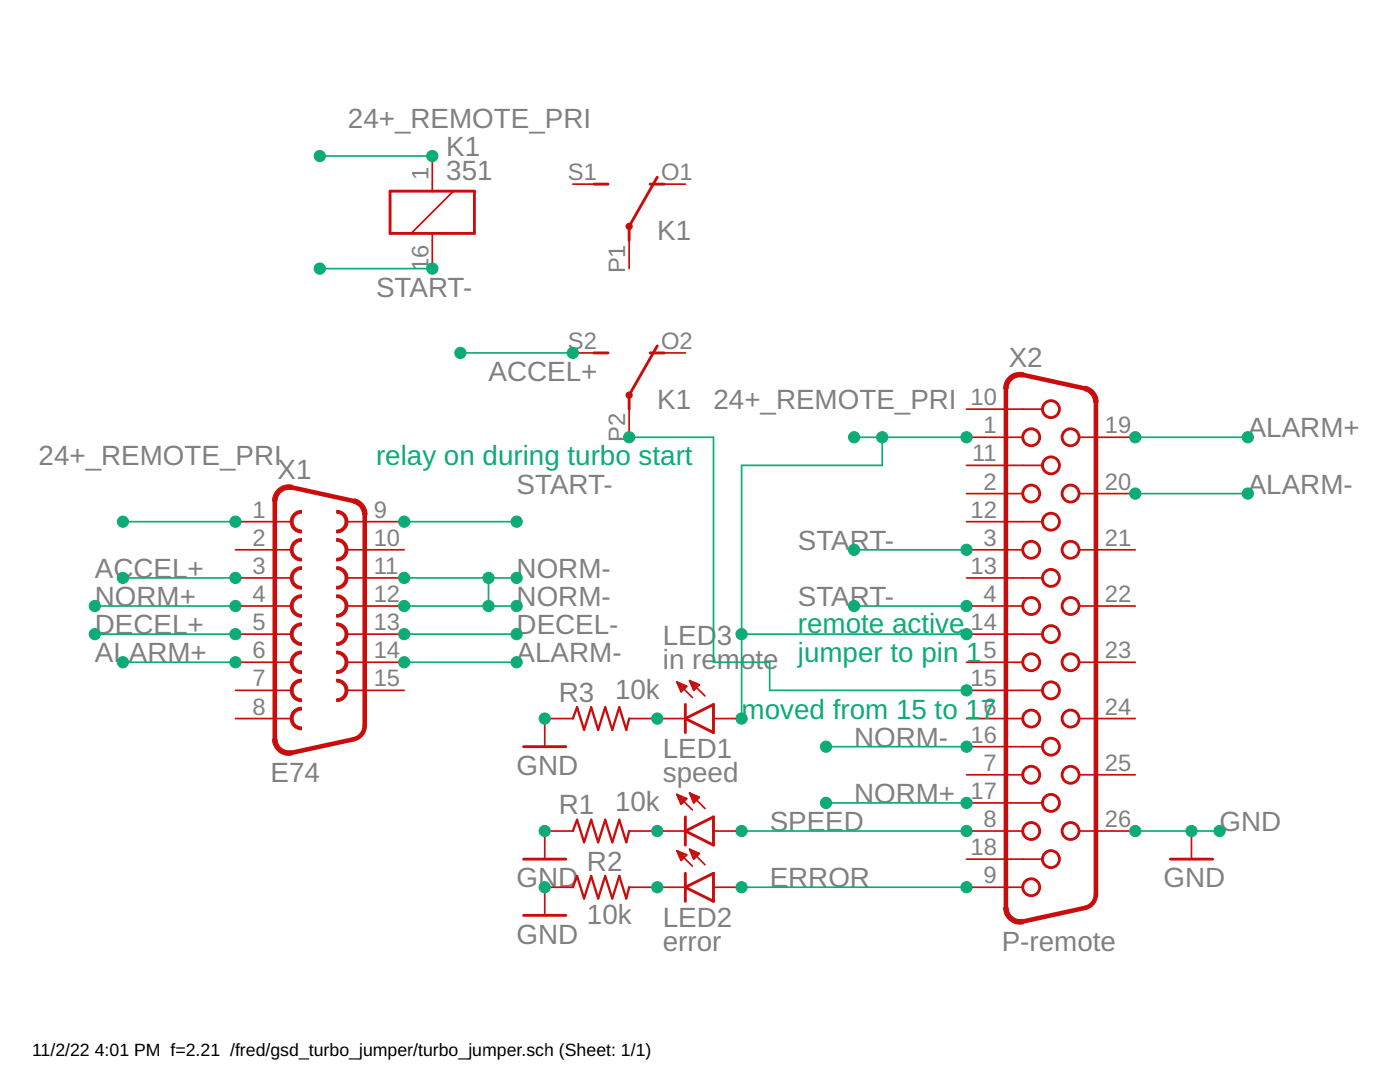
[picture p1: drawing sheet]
<svg xmlns="http://www.w3.org/2000/svg" width="279mm" height="216mm" viewBox="0 0 279 216" stroke-linecap="round" stroke-linejoin="round" font-family="sans-serif">
<g fill="#c90d0c" stroke="#c90d0c" stroke-width=".2">
<path d="M58.5 102.6a2.08 2.08 0 0 1 1.7-.7v.5a1.68 1.68 0 0 0-1.7 1.7 1.68 1.68 0 0 0 1.7 1.7v.5a2.25 2.25 0 0 1-2.1-1.3 2.25 2.25 0 0 1 .4-2.4z" fill-rule="evenodd"/>
<path d="M67.2 101.9a2.24 2.24 0 0 1 2.2 2.2 2.24 2.24 0 0 1-2.2 2.2v-.5a1.68 1.68 0 0 0 1.7-1.7 1.68 1.68 0 0 0-1.7-1.7z" fill-rule="evenodd"/>
<path d="M58.5 108.2a2.08 2.08 0 0 1 1.7-.7v.5a1.68 1.68 0 0 0-1.7 1.7 1.68 1.68 0 0 0 1.7 1.7v.6a2.25 2.25 0 0 1-2.1-1.4 2.25 2.25 0 0 1 .4-2.4z" fill-rule="evenodd"/>
<path d="M67.2 107.5a2.24 2.24 0 0 1 2.2 2.2 2.24 2.24 0 0 1-2.2 2.3v-.6a1.68 1.68 0 0 0 1.7-1.7 1.68 1.68 0 0 0-1.7-1.7z" fill-rule="evenodd"/>
<path d="M58.5 113.8l.7-.5 .8-.2h.2v.5a1.68 1.68 0 0 0-1.7 1.7 1.68 1.68 0 0 0 1.7 1.7v.6a2.25 2.25 0 0 1-2.1-1.4 2.25 2.25 0 0 1 .4-2.4z" fill-rule="evenodd"/>
<path d="M67.2 113.1a2.24 2.24 0 0 1 2.2 2.2 2.24 2.24 0 0 1-2.2 2.3v-.6a1.68 1.68 0 0 0 1.7-1.7 1.68 1.68 0 0 0-1.7-1.7z" fill-rule="evenodd"/>
<path d="M58.5 119.4l.7-.5 .8-.2h.2v.5a1.69 1.69 0 0 0-1.7 1.7 1.69 1.69 0 0 0 1.7 1.7v.6a2.25 2.25 0 0 1-2.1-1.4 2.25 2.25 0 0 1 .4-2.4z" fill-rule="evenodd"/>
<path d="M67.2 118.7a2.24 2.24 0 0 1 2.2 2.2 2.24 2.24 0 0 1-2.2 2.3v-.6a1.69 1.69 0 0 0 1.7-1.7 1.69 1.69 0 0 0-1.7-1.7z" fill-rule="evenodd"/>
<path d="M58.5 125l.7-.5 .8-.2h.2v.6a1.68 1.68 0 0 0-1.7 1.6 1.68 1.68 0 0 0 1.7 1.7v.6a2.25 2.25 0 0 1-2.1-1.4 2.25 2.25 0 0 1 .4-2.4z" fill-rule="evenodd"/>
<path d="M67.2 124.3a2.24 2.24 0 0 1 2.2 2.2 2.24 2.24 0 0 1-2.2 2.3v-.6a1.68 1.68 0 0 0 1.7-1.7 1.68 1.68 0 0 0-1.7-1.6z" fill-rule="evenodd"/>
<path d="M58.5 130.6a2.18 2.18 0 0 1 1.7-.7v.6a1.68 1.68 0 0 0-1.7 1.7 1.68 1.68 0 0 0 1.7 1.6v.6a2.24 2.24 0 0 1-2.1-1.3 2.24 2.24 0 0 1 .4-2.5z" fill-rule="evenodd"/>
<path d="M67.2 129.9a2.24 2.24 0 0 1 2.2 2.2 2.24 2.24 0 0 1-2.2 2.3v-.6a1.68 1.68 0 0 0 1.7-1.6 1.68 1.68 0 0 0-1.7-1.7z" fill-rule="evenodd"/>
<path d="M58.5 136.2a2.18 2.18 0 0 1 1.7-.7v.6a1.68 1.68 0 0 0-1.7 1.7 1.68 1.68 0 0 0 1.7 1.6v.6a2.24 2.24 0 0 1-2.1-1.3 2.24 2.24 0 0 1 .4-2.5z" fill-rule="evenodd"/>
<path d="M67.2 135.5a2.24 2.24 0 0 1 2.2 2.3 2.24 2.24 0 0 1-2.2 2.2v-.6a1.68 1.68 0 0 0 1.7-1.6 1.68 1.68 0 0 0-1.7-1.7z" fill-rule="evenodd"/>
<path d="M58.5 141.9a2.18 2.18 0 0 1 1.7-.8v.6a1.68 1.68 0 0 0-1.7 1.7 1.68 1.68 0 0 0 1.7 1.7v.5a2.25 2.25 0 0 1-2.1-1.3 2.25 2.25 0 0 1 .4-2.4z" fill-rule="evenodd"/>
<path d="M55.4 97.6l.8-.5a3.1 3.1 0 0 1 2.1-.3l-.2 .9a2.37 2.37 0 0 0-2.8 2.3h-.9v-.2a3.2 3.2 0 0 1 1-2.2z" fill-rule="evenodd"/>
<path d="M70.7 99.5a3.2 3.2 0 0 1 2.6 3.2h-1a2.33 2.33 0 0 0-1.8-2.3z" fill-rule="evenodd"/>
<path d="M54.4 147.5h.9a2.39 2.39 0 0 0 2.8 2.3l.2 .8a3.2 3.2 0 0 1-3.9-3.1z" fill-rule="evenodd"/>
<path d="M201.3 75.2a3.2 3.2 0 0 1 3-.8l-.2 .8a2.34 2.34 0 0 0-2.9 2.4h-.9l.1-.8a3 3 0 0 1 .9-1.6z" fill-rule="evenodd"/>
<path d="M216.6 77.1a3.3 3.3 0 0 1 2.6 3.2h-.9a2.38 2.38 0 0 0-1.9-2.3z" fill-rule="evenodd"/>
<path d="M200.3 181.1h.9a2.34 2.34 0 0 0 2.9 2.3l.2 .9a3.3 3.3 0 0 1-4-3.2z" fill-rule="evenodd"/>
</g>
<g fill="none" stroke="#c90d0c" stroke-width=".91">
<path d="M200.7 77.6v103.5M204.2 74.8l12.3 2.7M54.8 100v47.5M58.3 97.3l12.3 2.7M218.7 80.3v98.1a2.77 2.77 0 0 1-2.2 2.8l-12.3 2.7M72.8 102.7v42.1a2.82 2.82 0 0 1-2.2 2.7l-12.3 2.7"/>
<circle cx="125.6" cy="45.2" r=".28"/>
<circle cx="125.6" cy="78.8" r=".28"/>
</g>
<g fill="none" stroke="#c90d0c" stroke-width=".34">
<path d="M86.3 31.1v7M90.5 38.1l-8.4 8.5M114.3 36.7h5.7M131.2 36.7h5.6M86.3 46.6v7M125.6 48v5.6M114.3 70.4h5.7M131.2 70.4h5.6M125.6 81.6v5.6M192.9 81.6h15.1M192.9 92.9h15.1M192.9 87.2h11.2"/>
<path d="M192.9 98.5h11.2M215.3 87.2h11.3M215.3 98.5h11.3M47 104.1h11.2M47 109.7h11.2M47 115.3h11.2M69.4 104.1h11.3M69.4 109.7h11.3M69.4 115.3h11.3M192.9 104.1h15.1M192.9 109.7h11.2M192.9 115.3h15.1"/>
<path d="M215.3 109.7h11.3M47 120.9h11.2M47 126.5h11.2M47 132.1h11.2M47 137.8h11.2M69.4 120.9h11.3M69.4 126.5h11.3M69.4 132.1h11.3M69.4 137.8h11.3M135.1 136.1l3.1 3.1M135.1 136.1l2 .8-1.2 1.1zM135.2 136.4h.6"/>
<path d="M135.3 136.7h1.2M135.5 137h1.5M135.6 137.3h1.1M135.7 137.6h.7M135.9 137.9h.2M137.6 135.8l3.1 3.1M137.6 135.8l2 .8-1.1 1.2zM137.7 136.1h.5M137.9 136.4h1.1M138 136.7h1.6M138.1 137h1.1M138.3 137.3h.6"/>
<path d="M138.4 137.6h.2M192.9 120.9h11.2M192.9 126.5h15.1M192.9 132.1h11.2M192.9 137.8h15.1M215.3 120.9h11.3M215.3 132.1h11.3M47 143.4h11.2M114.3 143.4h-5.6v5.6M125.6 143.4h11.2M135.1 158.5l3.1 3.1M135.1 158.5l2 .9-1.2 1.1z"/>
<path d="M135.1 158.6h.2M135.3 158.9h.8M135.4 159.2h1.4M135.5 159.6h1.4M135.7 159.9h.9M137.6 158.2l3.1 3.1M137.6 158.2l2 .9-1.1 1.1zM137.6 158.3h.2M137.8 158.6h.7M137.9 158.9h1.3M138 159.2h1.4M138.2 159.6h.9"/>
<path d="M138.3 159.9h.5M142.4 143.4h5.6M192.9 143.4h11.2M192.9 149h15.1M192.9 154.6h11.2M215.3 143.4h11.3M215.3 154.6h11.3M114.3 165.8h-5.6v5.6M114.3 177h-5.6v5.6M125.6 165.8h11.2M125.6 177h11.2M135.1 169.8l3.1 3"/>
<path d="M135.1 169.8l2 .8-1.2 1.1zM135.2 169.9h.3M135.3 170.2h.9M135.4 170.5h1.5M135.6 170.8h1.2M135.7 171.1h.8M135.8 160.2h.5M135.8 171.4h.4M135.9 160.5h.1M137.6 169.5l3.1 3.1M137.6 169.5l2 .8-1.1 1.1zM137.7 169.6h.3"/>
<path d="M137.8 169.9h.9M137.9 170.2h1.5M138.1 170.5h1.3M138.2 170.8h.9M138.3 171.1h.4M138.4 160.2h.1M142.4 165.8h5.6M142.4 177h5.6M192.9 160.2h15.1M192.9 171.4h15.1M192.9 165.8h11.2M192.9 177h11.2"/>
<path d="M215.3 165.8h11.3M237.8 165.8v5.6"/>
</g>
<g fill="none" stroke="#c90d0c" stroke-width=".57">
<path d="M77.9 38.1h16.8v8.5h-16.8zM118.5 36.7h2.8M129.8 36.7h2.8M131.2 35.3l-5.6 9.9v2.8M118.5 70.4h2.8M129.8 70.4h2.8M131.2 69l-5.6 9.8v2.8M104.5 149h8.4M136.8 140.6v5.6M136.8 143.4l5.6-2.8v5.6zM104.5 171.4h8.4M136.8 165.8l5.6-2.8v5.6z"/>
<path d="M136.8 163v5.6M136.8 174.2v5.7M136.8 177l5.6-2.8v5.7zM233.6 171.4h8.4M104.5 182.6h8.4"/>
<circle cx="205.8" cy="87.2" r="1.69"/>
<circle cx="205.8" cy="98.5" r="1.69"/>
<circle cx="209.7" cy="81.6" r="1.69"/>
<circle cx="209.7" cy="92.9" r="1.69"/>
<circle cx="213.7" cy="87.2" r="1.69"/>
<circle cx="213.7" cy="98.5" r="1.69"/>
<circle cx="205.8" cy="109.7" r="1.69"/>
<circle cx="209.7" cy="104.1" r="1.69"/>
<circle cx="209.7" cy="115.3" r="1.69"/>
<circle cx="213.7" cy="109.7" r="1.69"/>
<circle cx="205.8" cy="120.9" r="1.69"/>
<circle cx="205.8" cy="132.1" r="1.69"/>
<circle cx="209.7" cy="126.5" r="1.69"/>
<circle cx="209.7" cy="137.8" r="1.69"/>
<circle cx="213.7" cy="120.9" r="1.69"/>
<circle cx="213.7" cy="132.1" r="1.69"/>
<circle cx="205.8" cy="143.4" r="1.69"/>
<circle cx="205.8" cy="154.6" r="1.69"/>
<circle cx="209.7" cy="149" r="1.69"/>
<circle cx="213.7" cy="143.4" r="1.69"/>
<circle cx="213.7" cy="154.6" r="1.69"/>
<circle cx="205.8" cy="165.8" r="1.69"/>
<circle cx="205.8" cy="177" r="1.69"/>
<circle cx="209.7" cy="171.4" r="1.69"/>
<circle cx="209.7" cy="160.2" r="1.69"/>
<circle cx="213.7" cy="165.8" r="1.69"/>
</g>
<path d="M114.3 143.4l.9-2.3 1.4 4.5 1.4-4.5 1.4 4.5 1.4-4.5 1.4 4.5 1.4-4.5 1.4 4.5 .6-2.2M114.3 165.8l.9-2.2 1.4 4.5 1.4-4.5 1.4 4.5 1.4-4.5 1.4 4.5 1.4-4.5 1.4 4.5 .6-2.3M114.3 177l.9-2.2 1.4 4.5 1.4-4.5 1.4 4.5 1.4-4.5 1.4 4.5 1.4-4.5 1.4 4.5 .6-2.3" fill="none" stroke="#c90d0c" stroke-width=".47"/>
<g fill="none" stroke="#0dab76" stroke-width=".34">
<path d="M63.8 31.1h22.5M63.8 53.6h22.5M91.9 70.4h22.4M125.6 87.2h16.8v44.9h11.2v5.7h39.3M170.5 87.2h22.4M176.1 87.2v5.7h-28.1v50.5M226.6 87.2h22.4M226.6 98.5h22.4M24.5 104.1h22.5M24.5 115.3h22.5M80.7 104.1h22.4M80.7 115.3h22.4"/>
<path d="M97.5 115.3v5.6M170.5 109.7h22.4M18.9 126.5h28.1M18.9 120.9h28.1M24.5 132.1h22.5M80.7 126.5h22.4M80.7 120.9h22.4M80.7 132.1h22.4M148 126.5h44.9M170.5 120.9h22.4M164.8 149h28.1M148 165.8h44.9"/>
<path d="M148 177h44.9M164.8 160.2h28.1M226.6 165.8h16.8"/>
</g>
<g fill="#0dab76" stroke="#0dab76" stroke-width=".2">
<circle cx="47" cy="104.1" r="1.12"/>
<circle cx="24.5" cy="104.1" r="1.12"/>
<circle cx="192.9" cy="87.2" r="1.12"/>
<circle cx="170.5" cy="87.2" r="1.12"/>
<circle cx="176.1" cy="87.2" r="1.12"/>
<circle cx="148" cy="143.4" r="1.12"/>
<circle cx="192.9" cy="126.5" r="1.12"/>
<circle cx="148" cy="126.5" r="1.12"/>
<circle cx="86.3" cy="31.1" r="1.12"/>
<circle cx="63.8" cy="31.1" r="1.12"/>
<circle cx="80.7" cy="104.1" r="1.12"/>
<circle cx="103.1" cy="104.1" r="1.12"/>
<circle cx="192.9" cy="109.7" r="1.12"/>
<circle cx="170.5" cy="109.7" r="1.12"/>
<circle cx="192.9" cy="120.9" r="1.12"/>
<circle cx="170.5" cy="120.9" r="1.12"/>
<circle cx="86.3" cy="53.6" r="1.12"/>
<circle cx="63.8" cy="53.6" r="1.12"/>
<circle cx="80.7" cy="132.1" r="1.12"/>
<circle cx="103.1" cy="132.1" r="1.12"/>
<circle cx="226.6" cy="98.5" r="1.12"/>
<circle cx="249" cy="98.5" r="1.12"/>
<circle cx="47" cy="132.1" r="1.12"/>
<circle cx="24.5" cy="132.1" r="1.12"/>
<circle cx="226.6" cy="87.2" r="1.12"/>
<circle cx="249" cy="87.2" r="1.12"/>
<circle cx="47" cy="115.3" r="1.12"/>
<circle cx="24.5" cy="115.3" r="1.12"/>
<circle cx="114.3" cy="70.4" r="1.12"/>
<circle cx="91.9" cy="70.4" r="1.12"/>
<circle cx="47" cy="120.9" r="1.12"/>
<circle cx="18.9" cy="120.9" r="1.12"/>
<circle cx="164.8" cy="160.2" r="1.12"/>
<circle cx="192.9" cy="160.2" r="1.12"/>
<circle cx="80.7" cy="120.9" r="1.12"/>
<circle cx="103.1" cy="120.9" r="1.12"/>
<circle cx="80.7" cy="115.3" r="1.12"/>
<circle cx="103.1" cy="115.3" r="1.12"/>
<circle cx="97.5" cy="120.9" r="1.12"/>
<circle cx="97.5" cy="115.3" r="1.12"/>
<circle cx="192.9" cy="149" r="1.12"/>
<circle cx="164.8" cy="149" r="1.12"/>
<circle cx="47" cy="126.5" r="1.12"/>
<circle cx="18.9" cy="126.5" r="1.12"/>
<circle cx="80.7" cy="126.5" r="1.12"/>
<circle cx="103.1" cy="126.5" r="1.12"/>
<circle cx="226.6" cy="165.8" r="1.12"/>
<circle cx="243.4" cy="165.8" r="1.12"/>
<circle cx="237.8" cy="165.8" r="1.12"/>
<circle cx="108.7" cy="177" r="1.12"/>
<circle cx="108.7" cy="165.8" r="1.12"/>
<circle cx="108.7" cy="143.4" r="1.12"/>
<circle cx="192.9" cy="177" r="1.12"/>
<circle cx="148" cy="177" r="1.12"/>
<circle cx="192.9" cy="165.8" r="1.12"/>
<circle cx="148" cy="165.8" r="1.12"/>
<circle cx="131.2" cy="165.8" r="1.12"/>
<circle cx="131.2" cy="177" r="1.12"/>
<circle cx="131.2" cy="143.4" r="1.12"/>
<circle cx="125.6" cy="87.2" r="1.12"/>
<circle cx="192.9" cy="137.8" r="1.12"/>
</g>
<g font-size="5.5" fill="#808080">
<text x="69.4" y="25.5">24+_REMOTE_PRI</text>
<text x="89.1" y="35.9">351</text>
<text x="89.1" y="31.1">K1</text>
<text x="131.2" y="48">K1</text>
<text x="75" y="59.2">START-</text>
<text x="97.5" y="76">ACCEL+</text>
<text x="201.3" y="73.2">X2</text>
<text x="131.2" y="81.6">K1</text>
<text x="142.4" y="81.6">24+_REMOTE_PRI</text>
<text x="249" y="87.3">ALARM+</text>
<text x="7.7" y="92.9">24+_REMOTE_PRI</text>
<text x="55.4" y="95.7">X1</text>
<text x="103.1" y="98.5">START-</text>
<text x="249" y="98.5">ALARM-</text>
<text x="159.2" y="109.7">START-</text>
<text x="18.9" y="115.3">ACCEL+</text>
<text x="103.1" y="115.3">NORM-</text>
<text x="18.9" y="120.9">NORM+</text>
<text x="103.1" y="120.9">NORM-</text>
<text x="159.2" y="120.9">START-</text>
<text x="18.9" y="126.5">DECEL+</text>
<text x="103.1" y="126.5">DECEL-</text>
<text x="132.3" y="128.8">LED</text>
<text x="143.1" y="128.8">3</text>
<text x="18.9" y="132.1">ALARM+</text>
<text x="103.1" y="132.1">ALARM-</text>
<text x="132.3" y="133.6">in remote</text>
<text x="111.5" y="140.1">R3</text>
<text x="122.7" y="139.4">10k</text>
<text x="170.4" y="149">NORM-</text>
<text x="54" y="156">E74</text>
<text x="103.1" y="154.6">GND</text>
<text x="132.3" y="156">speed</text>
<text x="132.3" y="151.2">LED1</text>
<text x="122.7" y="161.9">10k</text>
<text x="170.4" y="160.2">NORM+</text>
<text x="111.5" y="162.5">R1</text>
<text x="153.6" y="165.8">SPEED</text>
<text x="243.4" y="165.8">GND</text>
<text x="117.1" y="173.7">R2</text>
<text x="103.1" y="177">GND</text>
<text x="153.6" y="177">ERROR</text>
<text x="232.2" y="177">GND</text>
<text x="117.1" y="184.3">10k</text>
<text x="132.3" y="184.9">LED2</text>
<text x="103.1" y="188.3">GND</text>
<text x="132.3" y="189.7">error</text>
<text x="199.9" y="189.7">P-remote</text>
</g>
<g font-size="5.5" fill="#0dab76">
<text x="75" y="92.9">relay on during turbo start</text>
<text x="159.2" y="126.3">remote active</text>
<text x="159.2" y="132.1">jumper to pin 1</text>
<text x="148" y="143.4">moved from 15 to 17</text>
</g>
<g font-size="4.7" fill="#808080">
<text x="85.5" y="36" transform="rotate(-90 85.5 36)">1</text>
<text x="113.4" y="36">S1</text>
<text x="132" y="36">O1</text>
<text x="85.5" y="54" transform="rotate(-90 85.5 54)">16</text>
<text x="124.8" y="54.6" transform="rotate(-90 124.8 54.6)">P1</text>
<text x="113.4" y="69.6">S2</text>
<text x="132" y="69.6">O2</text>
<text x="193.7" y="80.9">10</text>
<text x="124.8" y="88.2" transform="rotate(-90 124.8 88.2)">P2</text>
<text x="196.3" y="86.5">1</text>
<text x="220.5" y="86.5">19</text>
<text x="194" y="92.1">11</text>
<text x="196.3" y="97.7">2</text>
<text x="220.5" y="97.7">20</text>
<text x="50.4" y="103.3">1</text>
<text x="74.6" y="103.3">9</text>
<text x="193.7" y="103.3">12</text>
<text x="50.4" y="108.9">2</text>
<text x="74.6" y="108.9">10</text>
<text x="196.3" y="108.9">3</text>
<text x="220.5" y="108.9">21</text>
<text x="50.4" y="114.5">3</text>
<text x="74.6" y="114.5">11</text>
<text x="193.7" y="114.5">13</text>
<text x="50.4" y="120.1">4</text>
<text x="50.4" y="125.8">5</text>
<text x="74.6" y="120.1">12</text>
<text x="74.6" y="125.8">13</text>
<text x="193.7" y="125.8">14</text>
<text x="196.3" y="120.1">4</text>
<text x="220.5" y="120.1">22</text>
<text x="50.4" y="131.4">6</text>
<text x="74.6" y="131.4">14</text>
<text x="196.3" y="131.4">5</text>
<text x="220.5" y="131.4">23</text>
<text x="50.4" y="137">7</text>
<text x="74.6" y="137">15</text>
<text x="193.7" y="137">15</text>
<text x="50.4" y="142.6">8</text>
<text x="196.3" y="142.6">6</text>
<text x="220.5" y="142.6">24</text>
<text x="193.7" y="148.2">16</text>
<text x="196.3" y="153.8">7</text>
<text x="220.5" y="153.8">25</text>
<text x="193.7" y="159.4">17</text>
<text x="196.3" y="165">8</text>
<text x="220.5" y="165">26</text>
<text x="193.7" y="170.6">18</text>
<text x="196.3" y="176.3">9</text>
</g>
<g font-size="3.5">
<text x="6.4" y="210.7">11/2/22</text>
<text x="18.9" y="210.7">4:01 PM f=2.21 /fred/gsd_turbo_jumper/turbo_jumper.sch (Sheet: 1/1)</text>
</g>
</svg>
